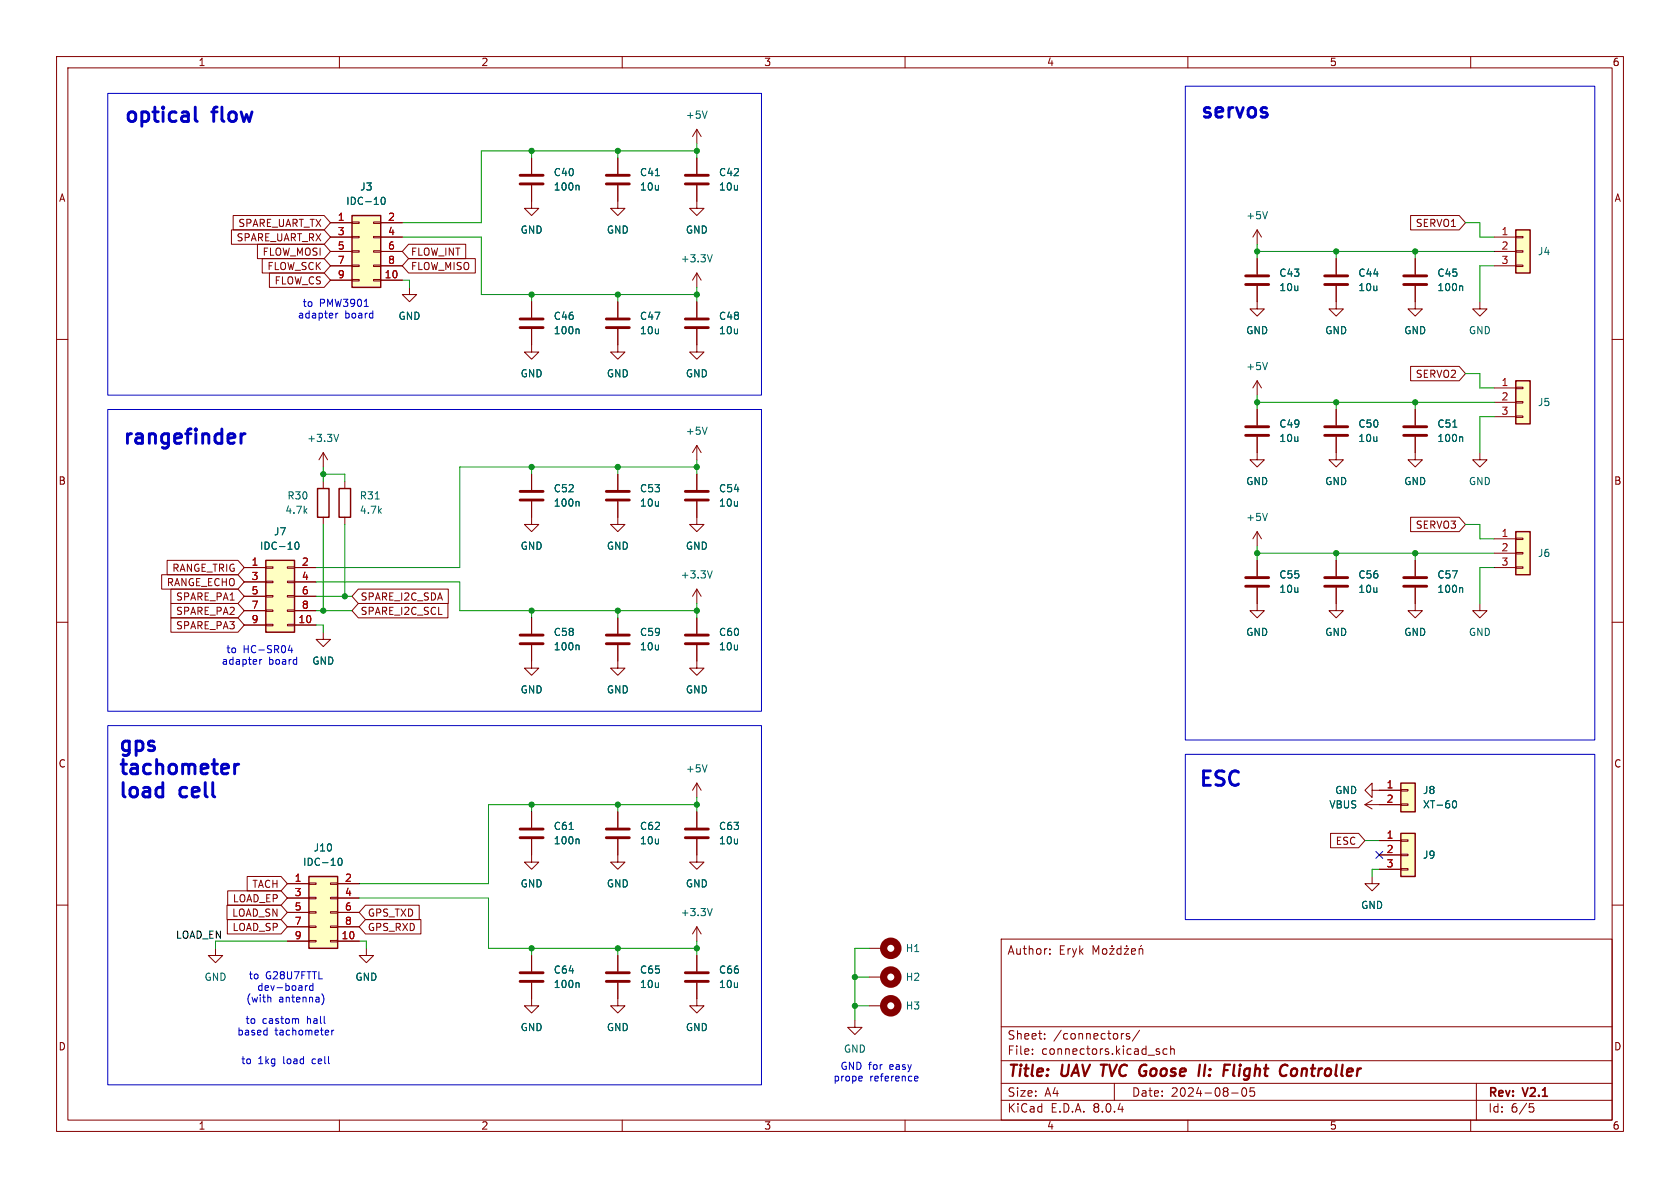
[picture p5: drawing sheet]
<svg xmlns="http://www.w3.org/2000/svg" width="297mm" height="210mm" viewBox="0 0 297 210" stroke-linecap="round" stroke-linejoin="round" font-family="sans-serif">
<g fill="none" stroke="#840000" stroke-width=".18">
<path d="M10 10h277v190h-277zM12 12h273v186h-273zM60 10v2M110 10v2M160 10v2M210 10v2M260 10v2M94 27.9v2.8M94 32.8v2.8M109.2 27.9v2.8M109.2 32.8v2.8M123.2 22.9l.8 1.2"/>
<path d="M123.2 22.9v2.5M123.2 22.9l-.8 1.2M10 60h2M72.4 50.8v1.3h1.3l-1.3 1.2-1.3-1.2h1.3M236.2 50.5v4.1h1.3l-1.3 1.3-1.3-1.3h1.3M236.2 45.7v2.8M250.2 50.5v4.1h-1.3l1.3 1.3 1.3-1.3h-1.3M250.2 45.7v2.8M261.6 53.3v1.3h1.3l-1.3 1.3-1.3-1.3h1.3M285 60h2M123.2 61v1.2h-1.3l1.3 1.3 1.3-1.3h-1.3M236.2 77.2v4.1h1.3l-1.3 1.3-1.3-1.3h1.3"/>
<path d="M236.2 72.4v2.8M250.2 77.2v4.1h-1.3l1.3 1.3 1.3-1.3h-1.3M250.2 72.4v2.8M109.2 91.4v1.3h-1.3l1.3 1.3 1.3-1.3h-1.3M261.6 80v1.3h1.3l-1.3 1.3-1.3-1.3h1.3M10 110h2M123.2 116.8v1.3h-1.3l1.3 1.3 1.3-1.3h-1.3M285 110h2M10 160h2M94 148.3v4.1h-1.3l1.3 1.3 1.2-1.3h-1.2M94 143.5v2.8M109.2 148.3v4.1h-1.3l1.3 1.3 1.3-1.3h-1.3"/>
<path d="M109.2 143.5v2.8M123.2 148.3v4.1h-1.3l1.3 1.3 1.3-1.3h-1.3M123.2 143.5v2.8M285 160h2M94 173.7v4.1h-1.3l1.3 1.3 1.2-1.3h-1.2M94 168.9v2.8M109.2 173.7v4.1h-1.3l1.3 1.3 1.3-1.3h-1.3M109.2 168.9v2.8M123.2 173.7v4.1h-1.3l1.3 1.3 1.3-1.3h-1.3M123.2 163.8v2.6M123.2 168.9v2.8M123.2 163.8l.8 1.3"/>
<path d="M123.2 163.8l-.8 1.3M177 166h108v32h-108zM185.6 168.6v.1M185.6 167.8v.1M193.2 168.7v-1.5l.5 1.1 .5-1.1v1.5M195 167.8l.4-.1 .3 .3v.4l-.3 .3-.4-.1-.1-.2v-.4zM196.2 167.7h.8l-.8 1h.8M196.6 167.2v.1M198.2 167.8l-.5-.1-.2 .3v.4l.1 .2h.6M198.2 167.2v1.5M198.7 167.7h.8l-.8 1h.8M199.2 167.2v.1"/>
<path d="M200 168.2l.7-.1v-.3l-.5-.1-.2 .2 .1 .7h.6M201.4 167.8l.2-.1 .4 .1v.9M201.4 167.7v1M201.8 167.1l-.2 .2M60 198v2M110 198v2M160 198v2M177 194.5h108M177 191.5h108M177 187.5h108M177 181.5h108M182.5 186.3v.1"/>
<path d="M182.5 185.5v.1M184.7 183.6v.1M184.7 182.8v.1M197 191.5v3M198.7 182.7l-.4 .1M199.7 182.8l-.4-.1-.2 .2 .1 .2 .5 .2v.3h-.6M201.5 182.1l-1.3 2M204.6 185.9l.4 .1v.2l-.2 .2h-.3M204.6 185.4l.4 .1M206.3 185.5l-.4-.1-.3 .3v.4l.1 .2h.6M207 185.5l.2-.1 .3 .1 .1 .9M207 184.9v1.5"/>
<path d="M210 198v2M217.7 193.2h1.2M219.7 192.4a.81 .81 0 0 0 .3 1.4l.2-.1 .2-.5-.2-.8M221 192.3v.7l.2-.1h.5l.1 .6-.3 .3-.5-.1M260 198v2M261 191.5v6.5M270.4 195.1h.7M270.5 195.7h.4l.3 .3-.2 .5-.5 .1"/>
</g>
<path d="M213.1 188.2l-.3 2M218.2 188.2l-.2 1.7 .3 .3M228.3 189.3a.55 .55 0 0 1 .5-.4 .55 .55 0 0 1 .5 .4v.5a.57 .57 0 0 1-1 .2" fill="none" stroke="#840000" stroke-width=".4"/>
<g fill="none" stroke="#840000" stroke-width=".51">
<path d="M91.9 32.5h4.1M91.9 31h4.1M107.2 32.5h4.1M107.2 31h4.1M234.2 50.3h4.1M234.2 48.8h4.1M248.2 50.3h4M248.2 48.8h4M234.2 77h4.1M234.2 75.4h4.1M248.2 77h4M248.2 75.4h4"/>
<path d="M91.9 148.1h4.1M91.9 146.6h4.1M107.2 148.1h4.1M107.2 146.6h4.1M121.2 148.1h4M121.2 146.6h4M91.9 173.5h4.1M91.9 172h4.1M107.2 173.5h4.1M107.2 172h4.1M121.2 173.5h4M121.2 172h4"/>
</g>
<path d="M125 19.6l-.4 1.3M102.2 32.8l.2 .1v.7M115.9 31.1h.7M258.4 50.5l.2 .2v.7M256.8 75.5h.8M258.4 77.2l.2 .2v.6M100.6 146.6h.7M102.2 148.3l.2 .2v.7M102.2 173.7l.2 .2v.7M125.9 160.6l-.4 1.3" fill="none" stroke="#006464" stroke-width=".18"/>
<path d="M62.2 38.1h5.1v12.7h-5.1z" fill="#ffffc2"/>
<g fill="none" stroke="#840000" stroke-width=".18">
<path d="M58.4 39.4h3.8M62.2 39.2h1.3v.3h-1.3zM66 39.2h1.3v.3h-1.3zM67.3 39.4h3.8M94 35.6v1.2h-1.3l1.3 1.3 1.2-1.3h-1.2M109.2 35.6v1.2h-1.3l1.3 1.3 1.3-1.3h-1.3M123.2 32.8v4h-1.3l1.3 1.3 1.3-1.3h-1.3M123.2 27.9v2.8M58.4 49.5h3.8M58.4 41.9h3.8M58.4 44.5h3.8M58.4 47h3.8"/>
<path d="M62.2 49.4h1.3v.3h-1.3zM62.2 46.9h1.3v.2h-1.3zM62.2 44.3h1.3v.3h-1.3zM62.2 41.8h1.3v.2h-1.3zM66 49.4h1.3v.3h-1.3zM66 46.9h1.3v.2h-1.3zM66 44.3h1.3v.3h-1.3zM66 41.8h1.3v.2h-1.3zM67.3 49.5h3.8M67.3 41.9h3.8M67.3 44.5h3.8M67.3 47h3.8"/>
<path d="M94 58.2v4h-1.3l1.3 1.3 1.2-1.3h-1.2M94 53.3v2.8M109.2 58.2v4h-1.3l1.3 1.3 1.3-1.3h-1.3M109.2 53.3v2.8M123.2 48.3v2.5M123.2 53.3v2.8M123.2 58.2v2.8M123.2 48.3l.8 1.2M123.2 48.3l-.8 1.2M222.2 45.7v2.8M222.2 50.5v2.8M123.2 78.7v2.6"/>
<path d="M123.2 78.7l.8 1.3M123.2 78.7l-.8 1.3M94 88.6v4.1h-1.3l1.3 1.3 1.2-1.3h-1.2M94 83.8v2.8M109.2 83.8v2.8M109.2 88.6v2.8M123.2 88.6v4.1h-1.3l1.3 1.3 1.3-1.3h-1.3M123.2 83.8v2.8M222.2 99.1v2.8M94 114v4.1h-1.3l1.3 1.3 1.2-1.3h-1.2M94 109.2v2.8M109.2 114v4.1h-1.3l1.3 1.3 1.3-1.3h-1.3"/>
<path d="M109.2 109.2v2.8M123.2 104.1v2.6M123.2 109.2v2.8M123.2 114v2.8M123.2 104.1l.8 1.3M123.2 104.1l-.8 1.3M222.2 103.9v2.8M261.6 106.7v1.3h1.3l-1.3 1.2-1.3-1.2h1.3"/>
</g>
<path d="M62.2 38.1h5.1v12.7h-5.1z" fill="none" stroke="#840000" stroke-width=".25"/>
<path d="M67.5 35l.2-.1a.68 .68 0 0 1 .4 .6 .68 .68 0 0 1-.4 .6l-.2-.1-.1-.3zM102.2 58.2l.2 .1v.7M125.9 45l-.4 1.3M125 75.5l-.4 1.3M102.2 88.6l.2 .2v.7M102.2 114l.2 .2v.7M125.9 100.9l-.4 1.3" fill="none" stroke="#006464" stroke-width=".18"/>
<g fill="none" stroke="#840000" stroke-width=".51">
<path d="M121.2 32.5h4M121.2 31h4M91.9 57.9h4.1M91.9 56.4h4.1M107.2 57.9h4.1M107.2 56.4h4.1M121.2 57.9h4M121.2 56.4h4M220.2 50.3h4.1M220.2 48.8h4.1M91.9 88.4h4.1M91.9 86.9h4.1"/>
<path d="M107.2 88.4h4.1M107.2 86.9h4.1M121.2 88.4h4M121.2 86.9h4M91.9 113.8h4.1M91.9 112.3h4.1M107.2 113.8h4.1M107.2 112.3h4.1M121.2 113.8h4M121.2 112.3h4M220.2 103.6h4.1M220.2 102.1h4.1"/>
</g>
<path d="M268 67.3h2.5v7.6h-2.5z" fill="#ffffc2"/>
<path d="M264.2 68.6h3.8M264.2 71.1h3.8M264.2 73.7h3.8M268 73.5h1.2v.3h-1.2zM268 71h1.2v.2h-1.2zM268 68.5h1.2v.2h-1.2z" fill="none" stroke="#840000" stroke-width=".18"/>
<path d="M268 67.3h2.5v7.6h-2.5z" fill="none" stroke="#840000" stroke-width=".25"/>
<path d="M268 94h2.5v7.6h-2.5z" fill="#ffffc2"/>
<path d="M222.2 53.3v1.3h1.3l-1.3 1.3-1.2-1.3h1.2M57.1 85.1v1.3M57.1 91.4v1.3M264.2 95.3h3.8M264.2 97.8h3.8M268 97.7h1.2v.2h-1.2zM268 95.1h1.2v.3h-1.2zM250.2 106.7v1.3h-1.3l1.3 1.2 1.3-1.2h-1.3M264.2 100.3h3.8M268 100.2h1.2v.3h-1.2z" fill="none" stroke="#840000" stroke-width=".18"/>
<path d="M56.1 86.4h2.1v5h-2.1zM268 94h2.5v7.6h-2.5z" fill="none" stroke="#840000" stroke-width=".25"/>
<path d="M47 99.1h5.1v12.7h-5.1z" fill="#ffffc2"/>
<g fill="none" stroke="#840000" stroke-width=".18">
<path d="M57.1 80l.8 1.3M57.1 80v2.6M57.1 80l-.7 1.3M43.2 100.3h3.8M43.2 110.5h3.8M43.2 102.9h3.8M43.2 105.4h3.8M43.2 108h3.8M47 110.4h1.3v.2h-1.3zM47 107.8h1.3v.3h-1.3zM47 105.3h1.3v.2h-1.3zM47 102.7h1.3v.3h-1.3z"/>
<path d="M47 100.2h1.3v.3h-1.3zM50.8 110.4h1.3v.2h-1.3zM50.8 107.8h1.3v.3h-1.3zM50.8 105.3h1.3v.2h-1.3zM50.8 102.7h1.3v.3h-1.3zM50.8 100.2h1.3v.3h-1.3zM52.1 100.3h3.8M52.1 110.5h3.8M52.1 102.9h3.8M52.1 105.4h3.8M52.1 108h3.8M57.1 111.8v1.2h1.3l-1.3 1.3-1.2-1.3h1.2"/>
</g>
<path d="M47 99.1h5.1v12.7h-5.1z" fill="none" stroke="#840000" stroke-width=".25"/>
<path d="M59.9 76.8l-.5 1.2M52.3 95.9l.1-.1a.68 .68 0 0 1 .5 .7 .68 .68 0 0 1-.5 .6 .84 .84 0 0 1-.1-1.2z" fill="none" stroke="#006464" stroke-width=".18"/>
<path d="M268 40.6h2.5v7.7h-2.5z" fill="#ffffc2"/>
<path d="M222.2 40.6l-.7 1.3M222.2 40.6v2.6M222.2 40.6l.8 1.3M264.2 41.9h3.8M264.2 44.5h3.8M264.2 47h3.8M268 46.9h1.2v.2h-1.2zM268 44.3h1.2v.3h-1.2zM268 41.8h1.2v.2h-1.2zM153.7 172.7h2.5" fill="none" stroke="#840000" stroke-width=".18"/>
<path d="M268 40.6h2.5v7.7h-2.5z" fill="none" stroke="#840000" stroke-width=".25"/>
<path d="M224.1 37.4l-.5 1.3" fill="none" stroke="#006464" stroke-width=".18"/>
<circle cx="157.5" cy="172.7" r="1.27" fill="none" stroke="#840000" stroke-width="1.3"/>
<path d="M247.6 138.4h2.6v5.1h-2.6z" fill="#ffffc2"/>
<path d="M242.6 139.7v-1.3l-1.3 1.3 1.3 1.3v-1.3h5M247.6 139.6h1.3v.2h-1.3zM241.3 142.2h6.3M241.3 142.2l1.3 .8M242.6 154.9v1.3h1.2l-1.2 1.3-1.3-1.3h1.3M242.6 141.5l-1.3 .7M247.6 142.1h1.3v.3h-1.3z" fill="none" stroke="#840000" stroke-width=".18"/>
<path d="M247.6 138.4h2.6v5.1h-2.6z" fill="none" stroke="#840000" stroke-width=".25"/>
<path d="M256.8 141.8l.3-.3a.68 .68 0 0 1 .4 .7 .68 .68 0 0 1-.4 .6l-.3-.2" fill="none" stroke="#006464" stroke-width=".18"/>
<path d="M247.6 147.3h2.6v7.6h-2.6z" fill="#ffffc2"/>
<g fill="none" stroke="#840000" stroke-width=".18">
<path d="M61 85.1v1.3M61 91.4v1.3M222.2 94l-.7 1.3M222.2 94v2.5M222.2 94l.8 1.3M236.2 99.1v2.8M250.2 99.1v2.8M222.2 106.7v1.3h1.3l-1.3 1.2-1.2-1.2h1.2M236.2 103.9v4.1h1.3l-1.3 1.2-1.3-1.2h1.3M250.2 103.9v2.8M123.2 138.4l.8 1.3M123.2 138.4v2.6"/>
<path d="M123.2 138.4l-.8 1.3M243.8 148.6h3.8M243.8 151.1h3.8M243.8 153.7h3.8M247.6 153.5h1.3v.3h-1.3zM247.6 151h1.3v.3h-1.3zM247.6 148.5h1.3v.2h-1.3zM64.8 167.6v1.3h-1.3l1.3 1.3 1.2-1.3h-1.2M153.7 177.8h2.5M153.7 167.6h2.5"/>
</g>
<path d="M59.9 86.4h2.1v5h-2.1zM247.6 147.3h2.6v7.6h-2.6z" fill="none" stroke="#840000" stroke-width=".25"/>
<path d="M66.3 88.2h.8M224.1 90.7l-.5 1.3M258.4 103.9l.2 .2v.6M125 135.2l-.4 1.3" fill="none" stroke="#006464" stroke-width=".18"/>
<path d="M234.2 103.6h4.1M234.2 102.1h4.1M248.2 103.6h4M248.2 102.1h4" fill="none" stroke="#840000" stroke-width=".51"/>
<g fill="none" stroke="#840000" stroke-width="1.3">
<circle cx="157.5" cy="177.8" r="1.27"/>
<circle cx="157.5" cy="167.6" r="1.27"/>
</g>
<path d="M54.6 154.9h5.1v12.7h-5.1z" fill="#ffffc2"/>
<g fill="none" stroke="#840000" stroke-width=".18">
<path d="M41.2 38.1h16.1l1.1 1.3-1.1 1.2h-16.1zM58.4 39.4h3.8M67.3 39.4h3.8M94 27.9v2.8M94 32.8v2.8M109.2 27.9v2.8M109.2 32.8v2.8M123.2 27.9v2.8M123.2 32.8v2.8M249.4 38.1h8.6l1.1 1.3-1.1 1.2h-8.6zM40.9 40.6h16.4l1.1 1.3-1.1 1.3h-16.4zM45.5 43.2h11.8l1.1 1.3-1.1 1.2h-11.8z"/>
<path d="M46.4 45.7h10.9l1.1 1.3-1.1 1.3h-10.9zM47.6 48.3h9.7l1.1 1.2-1.1 1.3h-9.7zM58.4 49.5h3.8M58.4 41.9h3.8M58.4 44.5h3.8M58.4 47h3.8M67.3 49.5h3.8M67.3 41.9h3.8M67.3 44.5h3.8M67.3 47h3.8M72.2 45.7h11.8v2.6h-11.8l-1.1-1.3zM72.2 43.2h10.1v2.5h-10.1l-1.1-1.2z"/>
<path d="M94 53.3v2.8M94 58.2v2.8M109.2 53.3v2.8M109.2 58.2v2.8M123.2 53.3v2.8M123.2 58.2v2.8M222.2 45.7v2.8M222.2 50.5v2.8M236.2 45.7v2.8M236.2 50.5v2.8M250.2 45.7v2.8M250.2 50.5v2.8"/>
<path d="M222.2 77.2v4.1h1.3l-1.3 1.3-1.2-1.3h1.2M222.2 67.3v2.6M222.2 72.4v2.8M222.2 67.3l-.7 1.3M222.2 67.3l.8 1.3M236.2 72.4v2.8M236.2 77.2v2.8M249.4 64.8h8.6l1.1 1.2-1.1 1.3h-8.6zM250.2 72.4v2.8M250.2 77.2v2.8M29.5 99.1h12.6l1.1 1.2-1.1 1.3h-12.6zM94 83.8v2.8"/>
<path d="M94 88.6v2.8M109.2 83.8v2.8M109.2 88.6v2.8M123.2 83.8v2.8M123.2 88.6v2.8M222.2 99.1v2.8M236.2 99.1v2.8M249.4 91.4h8.6l1.1 1.3-1.1 1.3h-8.6zM250.2 99.1v2.8M28.6 101.6h13.5l1.1 1.3-1.1 1.2h-13.5zM30.2 106.7h11.9l1.1 1.3-1.1 1.2h-11.9zM30.2 104.1h11.9l1.1 1.3-1.1 1.3h-11.9z"/>
<path d="M30.2 109.2h11.9l1.1 1.3-1.1 1.3h-11.9zM43.2 100.3h3.8M43.2 110.5h3.8M43.2 102.9h3.8M43.2 105.4h3.8M43.2 108h3.8M52.1 100.3h3.8M52.1 110.5h3.8M52.1 102.9h3.8M52.1 105.4h3.8M52.1 108h3.8M63.3 106.7h15.9v2.5h-15.9l-1.1-1.2z"/>
<path d="M63.3 104.1h16v2.6h-16l-1.1-1.3zM94 109.2v2.8M94 114v2.8M109.2 109.2v2.8M109.2 114v2.8M123.2 109.2v2.8M123.2 114v2.8M222.2 103.9v2.8M236.2 103.9v2.8M250.2 103.9v2.8M243.8 139.7h3.8M40.3 157.5h9.4l1.1 1.3-1.1 1.2h-9.4z"/>
<path d="M43.7 154.9h6l1.1 1.3-1.1 1.3h-6zM50.8 156.2h3.8M50.8 158.8h3.8M54.6 158.6h1.3v.3h-1.3zM54.6 156.1h1.3v.2h-1.3zM58.4 158.6h1.3v.3h-1.3zM58.4 156.1h1.3v.2h-1.3zM59.7 156.2h3.8M59.7 158.8h3.8M94 143.5v2.8M94 148.3v2.8M109.2 143.5v2.8"/>
<path d="M109.2 148.3v2.8M123.2 143.5v2.8M123.2 148.3v2.8M235.2 147.3h5l1.1 1.3-1.1 1.3h-5zM243.8 142.2h3.8M243.8 148.6h3.8M243.8 151.1h3.8M243.8 153.7h3.8M38.1 167.6v1.3h-1.3l1.3 1.3 1.3-1.3h-1.3M40.1 160h9.6l1.1 1.3-1.1 1.3h-9.6zM40.2 162.6h9.5l1.1 1.2-1.1 1.3h-9.5zM50.8 166.4h3.8"/>
<path d="M50.8 161.3h3.8M50.8 163.8h3.8M54.6 166.2h1.3v.3h-1.3zM54.6 163.7h1.3v.3h-1.3zM54.6 161.2h1.3v.2h-1.3zM58.4 166.2h1.3v.3h-1.3zM58.4 163.7h1.3v.3h-1.3zM58.4 161.2h1.3v.2h-1.3zM59.7 166.4h3.8M59.7 161.3h3.8M59.7 163.8h3.8M64.6 160h9.5v2.6h-9.5l-1.1-1.3z"/>
<path d="M64.6 162.6h9.8v2.5h-9.8l-1.1-1.3zM94 168.9v2.8M94 173.7v2.8M109.2 168.9v2.8M109.2 173.7v2.8M123.2 168.9v2.8M123.2 173.7v2.8M151.1 180.3v1.3h1.3l-1.3 1.3-1.2-1.3h1.2"/>
</g>
<path d="M54.6 154.9h5.1v12.7h-5.1z" fill="none" stroke="#840000" stroke-width=".25"/>
<g fill="none" stroke="#006464" stroke-width=".18">
<path d="M67.5 35l.2-.1a.68 .68 0 0 1 .4 .6 .68 .68 0 0 1-.4 .6l-.2-.1-.1-.3zM102.2 32.8l.2 .1v.7M115.9 31.1h.7M102.2 58.2l.2 .1v.7M258.4 50.5l.2 .2v.7M224.1 64.1l-.5 1.2M256.8 75.5h.8M258.4 77.2l.2 .2v.6M52.3 95.9l.1-.1a.68 .68 0 0 1 .5 .7 .68 .68 0 0 1-.5 .6 .84 .84 0 0 1-.1-1.2zM102.2 88.6l.2 .2v.7M102.2 114l.2 .2v.7M258.4 103.9l.2 .2v.6"/>
<path d="M59.9 151.8l.2-.1a.68 .68 0 0 1 .4 .6 .68 .68 0 0 1-.4 .7 .84 .84 0 0 1-.2-1.2zM100.6 146.6h.7M102.2 148.3l.2 .2v.7M256.8 141.8l.3-.3a.68 .68 0 0 1 .4 .7 .68 .68 0 0 1-.4 .6l-.3-.2M102.2 173.7l.2 .2v.7"/>
</g>
<path d="M220.2 77h4.1M220.2 75.4h4.1" fill="none" stroke="#840000" stroke-width=".51"/>
<g fill="none" stroke="#0000c2" stroke-width=".18">
<path d="M19 16.5h115.6v53.4h-115.6zM209.5 15.2h72.4v115.6h-72.4zM59.4 55.4v.8M59.7 55.4l-.3 .2M64.4 54.2h.7M19 72.4h115.6v53.3h-115.6zM45.9 116.6v.8M46.3 116.6l-.4 .2M51.3 114.1l-.3 .9h.7M51.6 114.5v.9M19 128.3h115.6v63.5h-115.6zM209.5 133.4h72.4v29.2h-72.4z"/>
<path d="M47.5 176.3l.4 .2v.6M54 174.2v.9M54.4 174.2l-.4 .3M55.3 174.3l-.3-.1-.3 .3 .1 .5h.5M55.3 173.8v1.3M56.9 175.7a1.46 1.46 0 0 1 0 1.9M47.1 182.1l.1 .1M47.2 181.7v1.3M47.2 182.9l-.1 .1M52.4 180.1l.4 .2v.6M58 182.2l.1 .2-.6 .1M58.6 182.1v.9"/>
<path d="M59 182.1l-.4 .3M152.2 190.2l.2 .3-.6 .2M152.4 191l-.2 .1M161.7 191h.5M161.7 190.3l.4-.1 .2 .3-.6 .2"/>
</g>
<path d="M34.5 18.9v2.2l.4 .4M42.6 76.7v1.7M43.3 76.7a.65 .65 0 0 0-.7 .5M41.5 135.1v1.7M42.2 135.1a.65 .65 0 0 0-.7 .5" fill="none" stroke="#0000c2" stroke-width=".51"/>
<g fill="none" stroke="#009600" stroke-width=".18">
<path d="M94 26.7v1.2M109.2 26.7v1.2M123.2 25.4v2.5M123.2 26.7h-38.1v12.7h-14M259.1 39.4h2.5v2.5h2.6M71.1 41.9h14v10.2h38.1M71.1 49.5h1.3v1.3M94 52.1v1.2M109.2 52.1v1.2M123.2 50.8v2.5M222.2 43.2v2.5M222.2 44.5h42"/>
<path d="M236.2 44.5v1.2M250.2 44.5v1.2M264.2 47h-2.6v6.3M222.2 69.9v2.5M222.2 71.1h42M236.2 71.1v1.3M250.2 71.1v1.3M259.1 66h2.5v2.6h2.6M264.2 73.7h-2.6v6.3M57.1 82.6v2.5M57.1 92.7v15.3M57.1 83.8h3.9v1.3"/>
<path d="M61 92.7v12.7M94 82.6v1.2M109.2 82.6v1.2M123.2 81.3v2.5M123.2 82.6h-41.9v17.7h-25.4M222.2 97.8h42M222.2 96.5v2.6M236.2 97.8v1.3M250.2 97.8v1.3M259.1 92.7h2.5v2.6h2.6M55.9 110.5h1.2v1.3M55.9 108h6.3"/>
<path d="M55.9 102.9h25.4v5.1h41.9M55.9 105.4h6.3M94 108v1.2M109.2 108v1.2M123.2 106.7v2.5M264.2 100.3h-2.6v6.4M63.5 158.8h22.9v8.8h36.8M94 142.2v1.3M109.2 142.2v1.3M123.2 142.2h-36.8v14h-22.9M123.2 141v2.5M241.3 148.6h2.5"/>
<path d="M243.8 153.7h-1.2v1.2M50.8 166.4h-12.7v1.2M63.5 166.4h1.3v1.2M94 167.6v1.3M109.2 167.6v1.3M123.2 166.4v2.5M151.1 177.8h2.6M151.1 172.7h2.6M153.7 167.6h-2.6v12.7"/>
</g>
<path d="M243.2 150.5l1.2 1.2M244.4 150.5l-1.2 1.2" fill="none" stroke="#000084" stroke-width=".18"/>
<g fill="#009600" stroke="#009600" stroke-width=".18">
<circle cx="57.1" cy="83.8" r=".46"/>
<circle cx="57.1" cy="108" r=".46"/>
<circle cx="61" cy="105.4" r=".46"/>
<circle cx="94" cy="167.6" r=".46"/>
<circle cx="94" cy="142.2" r=".46"/>
<circle cx="123.2" cy="82.6" r=".46"/>
<circle cx="109.2" cy="82.6" r=".46"/>
<circle cx="94" cy="82.6" r=".46"/>
<circle cx="94" cy="108" r=".46"/>
<circle cx="109.2" cy="108" r=".46"/>
<circle cx="123.2" cy="108" r=".46"/>
<circle cx="94" cy="52.1" r=".46"/>
<circle cx="123.2" cy="52.1" r=".46"/>
<circle cx="94" cy="26.7" r=".46"/>
<circle cx="109.2" cy="52.1" r=".46"/>
<circle cx="109.2" cy="26.7" r=".46"/>
<circle cx="123.2" cy="26.7" r=".46"/>
<circle cx="236.2" cy="44.5" r=".46"/>
<circle cx="222.2" cy="44.5" r=".46"/>
<circle cx="250.2" cy="44.5" r=".46"/>
<circle cx="250.2" cy="71.1" r=".46"/>
<circle cx="123.2" cy="142.2" r=".46"/>
<circle cx="123.2" cy="167.6" r=".46"/>
<circle cx="109.2" cy="142.2" r=".46"/>
<circle cx="109.2" cy="167.6" r=".46"/>
<circle cx="236.2" cy="71.1" r=".46"/>
<circle cx="222.2" cy="71.1" r=".46"/>
<circle cx="222.2" cy="97.8" r=".46"/>
<circle cx="236.2" cy="97.8" r=".46"/>
<circle cx="250.2" cy="97.8" r=".46"/>
<circle cx="151.1" cy="172.7" r=".46"/>
<circle cx="151.1" cy="177.8" r=".46"/>
</g>
<g font-size="3.5" fill="#0000c2">
<text x="21.8" y="22.4">optical</text>
<text x="37.9" y="22.4">flow</text>
<text x="212.1" y="21.6">servos</text>
<text x="21.6" y="79.3">rangefinder</text>
<text x="20.8" y="133.6">gps</text>
<text x="20.8" y="137.7">tachometer</text>
<text x="20.8" y="141.8">load</text>
<text x="32" y="141.8">cell</text>
<text x="211.8" y="139.7">ESC</text>
</g>
<g font-size="2.8" fill="#840000">
<text x="178" y="190.9">Title:</text>
<text x="187.7" y="190.9">UAV TVC Goose</text>
<text x="214.3" y="190.9">II:</text>
<text x="219.5" y="190.9">Flight</text>
<text x="230.3" y="190.9">Controller</text>
</g>
<g font-size="2.1" fill="#840000">
<text x="178" y="169">Author:</text>
<text x="187.2" y="169">Eryk</text>
<text x="178" y="184">Sheet:</text>
<text x="186.2" y="184">/connectors/</text>
<text x="178" y="186.7">File:</text>
<text x="184.1" y="186.7">connectors.kicad_sch</text>
<text x="178" y="196.9">KiCad</text>
<text x="178" y="194.1">Size:</text>
<text x="184.7" y="194.1">A4</text>
<text x="185.7" y="196.9">E.D.A.</text>
<text x="193.3" y="196.9">8.0.4</text>
<text x="200" y="194.1">Date:</text>
<text x="207" y="194.1">2024-08-05</text>
<text x="263" y="194.3">Rev:</text>
<text x="263" y="196.9">Id:</text>
<text x="267.1" y="196.9">6/5</text>
<text x="269.4" y="194.3">V2.1</text>
</g>
<g font-size="1.8" fill="#840000">
<text x="35" y="11.9">1</text>
<text x="85" y="11.9">2</text>
<text x="135" y="11.9">3</text>
<text x="185" y="11.9">4</text>
<text x="235" y="11.9">5</text>
<text x="285" y="11.9">6</text>
<text x="10.3" y="35.9">A</text>
<text x="285.3" y="35.9">A</text>
<text x="42" y="40.3">SPARE_UART_TX</text>
<text x="250.2" y="40.3">SERVO1</text>
<text x="41.7" y="42.9">SPARE_UART_RX</text>
<text x="46.3" y="45.4">FLOW_MOSI</text>
<text x="47.2" y="47.9">FLOW_SCK</text>
<text x="72.5" y="47.9">FLOW_MISO</text>
<text x="72.5" y="45.4">FLOW_INT</text>
<text x="48.4" y="50.5">FLOW_CS</text>
<text x="250.2" y="67">SERVO2</text>
<text x="10.3" y="85.9">B</text>
<text x="285.3" y="85.9">B</text>
<text x="250.2" y="93.7">SERVO3</text>
<text x="30.4" y="101.3">RANGE_TRIG</text>
<text x="29.4" y="103.8">RANGE_ECHO</text>
<text x="31" y="106.4">SPARE_PA1</text>
<text x="63.7" y="106.4">SPARE_I2C_SDA</text>
<text x="31" y="108.9">SPARE_PA2</text>
<text x="31" y="111.4">SPARE_PA3</text>
<text x="63.7" y="108.9">SPARE_I2C_SCL</text>
<text x="10.3" y="135.9">C</text>
<text x="285.3" y="135.9">C</text>
<text x="236" y="149.5">ESC</text>
<text x="41.1" y="159.7">LOAD_EP</text>
<text x="44.5" y="157.2">TACH</text>
<text x="40.9" y="162.2">LOAD_SN</text>
<text x="41" y="164.8">LOAD_SP</text>
<text x="64.9" y="162.2">GPS_TXD</text>
<text x="64.9" y="164.8">GPS_RXD</text>
<text x="10.3" y="185.9">D</text>
<text x="285.3" y="185.9">D</text>
<text x="35" y="199.9">1</text>
<text x="85" y="199.9">2</text>
<text x="135" y="199.9">3</text>
<text x="185" y="199.9">4</text>
<text x="235" y="199.9">5</text>
<text x="285" y="199.9">6</text>
</g>
<g font-size="1.8" fill="#006464">
<text x="121.2" y="21.2">+5V</text>
<text x="63.6" y="33.9">J3</text>
<text x="97.8" y="33.9">100n</text>
<text x="97.8" y="31.3">C40</text>
<text x="113" y="31.3">C41</text>
<text x="113" y="33.9">10u</text>
<text x="127" y="31.3">C42</text>
<text x="127" y="33.9">10u</text>
<text x="61.1" y="36.4">IDC-10</text>
<text x="91.9" y="41.5">GND</text>
<text x="107.2" y="41.5">GND</text>
<text x="121.2" y="41.5">GND</text>
<text x="220.2" y="39">+5V</text>
<text x="120.2" y="46.6">+3.3V</text>
<text x="271.8" y="45.3">J4</text>
<text x="226.1" y="49.1">C43</text>
<text x="226.1" y="51.7">10u</text>
<text x="240" y="49.1">C44</text>
<text x="240" y="51.7">10u</text>
<text x="254" y="49.1">C45</text>
<text x="254" y="51.7">100n</text>
<text x="70.4" y="56.7">GND</text>
<text x="97.8" y="59.3">100n</text>
<text x="97.8" y="56.7">C46</text>
<text x="113" y="56.7">C47</text>
<text x="113" y="59.3">10u</text>
<text x="127" y="56.7">C48</text>
<text x="127" y="59.3">10u</text>
<text x="220.2" y="59.3">GND</text>
<text x="234.2" y="59.3">GND</text>
<text x="248.2" y="59.3">GND</text>
<text x="259.6" y="59.3">GND</text>
<text x="220.2" y="65.6">+5V</text>
<text x="91.9" y="66.9">GND</text>
<text x="107.2" y="66.9">GND</text>
<text x="121.2" y="66.9">GND</text>
<text x="271.8" y="72">J5</text>
<text x="121.2" y="77.1">+5V</text>
<text x="226.1" y="75.8">C49</text>
<text x="240" y="75.8">C50</text>
<text x="254" y="75.8">C51</text>
<text x="54.2" y="78.3">+3.3V</text>
<text x="226.1" y="78.3">10u</text>
<text x="240" y="78.3">10u</text>
<text x="254" y="78.3">100n</text>
<text x="50.7" y="88.5">R30</text>
<text x="63.5" y="88.5">R31</text>
<text x="97.8" y="89.8">100n</text>
<text x="97.8" y="87.2">C52</text>
<text x="113" y="87.2">C53</text>
<text x="113" y="89.8">10u</text>
<text x="127" y="87.2">C54</text>
<text x="127" y="89.8">10u</text>
<text x="220.2" y="86">GND</text>
<text x="234.2" y="86">GND</text>
<text x="248.2" y="86">GND</text>
<text x="259.6" y="86">GND</text>
<text x="48.3" y="94.8">J7</text>
<text x="50.3" y="91">4.7k</text>
<text x="63.5" y="91">4.7k</text>
<text x="220.2" y="92.3">+5V</text>
<text x="45.9" y="97.4">IDC-10</text>
<text x="91.9" y="97.4">GND</text>
<text x="107.2" y="97.4">GND</text>
<text x="121.2" y="97.4">GND</text>
<text x="271.8" y="98.7">J6</text>
<text x="120.2" y="102.5">+3.3V</text>
<text x="226.1" y="102.5">C55</text>
<text x="226.1" y="105">10u</text>
<text x="240" y="102.5">C56</text>
<text x="240" y="105">10u</text>
<text x="254" y="102.5">C57</text>
<text x="254" y="105">100n</text>
<text x="97.8" y="112.6">C58</text>
<text x="113" y="112.6">C59</text>
<text x="127" y="112.6">C60</text>
<text x="220.2" y="112.6">GND</text>
<text x="234.2" y="112.6">GND</text>
<text x="248.2" y="112.6">GND</text>
<text x="259.6" y="112.6">GND</text>
<text x="55.1" y="117.7">GND</text>
<text x="97.8" y="115.2">100n</text>
<text x="113" y="115.2">10u</text>
<text x="127" y="115.2">10u</text>
<text x="91.9" y="122.8">GND</text>
<text x="107.2" y="122.8">GND</text>
<text x="121.2" y="122.8">GND</text>
<text x="121.2" y="136.8">+5V</text>
<text x="234.9" y="143.1">VBUS</text>
<text x="235.9" y="140.6">GND</text>
<text x="251.5" y="140.6">J8</text>
<text x="251.5" y="143.1">XT-60</text>
<text x="97.8" y="149.5">100n</text>
<text x="97.8" y="146.9">C61</text>
<text x="113" y="146.9">C62</text>
<text x="113" y="149.5">10u</text>
<text x="127" y="146.9">C63</text>
<text x="127" y="149.5">10u</text>
<text x="53.5" y="153.3">IDC-10</text>
<text x="55.4" y="150.7">J10</text>
<text x="251.5" y="152">J9</text>
<text x="91.9" y="157.1">GND</text>
<text x="107.2" y="157.1">GND</text>
<text x="121.2" y="157.1">GND</text>
<text x="240.5" y="160.9">GND</text>
<text x="120.2" y="162.2">+3.3V</text>
<text x="36.1" y="173.6">GND</text>
<text x="62.7" y="173.6">GND</text>
<text x="97.8" y="172.3">C64</text>
<text x="113" y="172.3">C65</text>
<text x="127" y="172.3">C66</text>
<text x="160" y="173.6">H2</text>
<text x="160" y="168.5">H1</text>
<text x="97.8" y="174.9">100n</text>
<text x="113" y="174.9">10u</text>
<text x="127" y="174.9">10u</text>
<text x="160" y="178.7">H3</text>
<text x="91.9" y="182.5">GND</text>
<text x="107.2" y="182.5">GND</text>
<text x="121.2" y="182.5">GND</text>
<text x="149.1" y="186.3">GND</text>
</g>
<g font-size="1.8" fill="#a90000">
<text x="59.6" y="39.1">1</text>
<text x="59.6" y="41.7">3</text>
<text x="68.5" y="39.1">2</text>
<text x="68.5" y="41.7">4</text>
<text x="265.4" y="41.7">1</text>
<text x="59.6" y="44.2">5</text>
<text x="59.6" y="46.7">7</text>
<text x="68.5" y="44.2">6</text>
<text x="68.5" y="46.7">8</text>
<text x="265.4" y="44.2">2</text>
<text x="265.4" y="46.7">3</text>
<text x="59.6" y="49.3">9</text>
<text x="67.9" y="49.3">10</text>
<text x="265.4" y="68.3">1</text>
<text x="265.4" y="70.9">2</text>
<text x="265.4" y="73.4">3</text>
<text x="265.4" y="95">1</text>
<text x="44.4" y="100.1">1</text>
<text x="53.3" y="100.1">2</text>
<text x="265.4" y="97.5">2</text>
<text x="265.4" y="100.1">3</text>
<text x="44.4" y="102.6">3</text>
<text x="44.4" y="105.2">5</text>
<text x="44.4" y="107.7">7</text>
<text x="53.3" y="102.6">4</text>
<text x="53.3" y="105.2">6</text>
<text x="53.3" y="107.7">8</text>
<text x="44.4" y="110.2">9</text>
<text x="52.7" y="110.2">10</text>
<text x="245" y="139.4">1</text>
<text x="245" y="142">2</text>
<text x="245" y="148.3">1</text>
<text x="52" y="156">1</text>
<text x="60.9" y="156">2</text>
<text x="245" y="150.9">2</text>
<text x="245" y="153.4">3</text>
<text x="52" y="158.5">3</text>
<text x="52" y="161">5</text>
<text x="60.9" y="158.5">4</text>
<text x="60.9" y="161">6</text>
<text x="52" y="163.6">7</text>
<text x="52" y="166.1">9</text>
<text x="60.3" y="166.1">10</text>
<text x="60.9" y="163.6">8</text>
</g>
<g font-size="1.8" fill="#0000c2">
<text x="52.6" y="56.5">adapter</text>
<text x="53.4" y="54.5">to</text>
<text x="56.5" y="54.5">PMW3901</text>
<text x="60.9" y="56.5">board</text>
<text x="39.1" y="117.7">adapter</text>
<text x="39.9" y="115.7">to</text>
<text x="43" y="115.7">HC-SR04</text>
<text x="47.5" y="117.7">board</text>
<text x="43.9" y="173.3">to</text>
<text x="46.9" y="173.3">G28U7FTTL</text>
<text x="43.4" y="177.4">(with</text>
<text x="45.4" y="175.4">dev-board</text>
<text x="49.3" y="177.4">antenna)</text>
<text x="41.9" y="183.2">based</text>
<text x="43.3" y="181.2">to</text>
<text x="46.4" y="181.2">castom</text>
<text x="48.6" y="183.2">tachometer</text>
<text x="54.4" y="181.2">hall</text>
<text x="42.6" y="188.3">to</text>
<text x="45.6" y="188.3">1kg</text>
<text x="50.2" y="188.3">load</text>
<text x="55.4" y="188.3">cell</text>
<text x="147.2" y="191.4">prope</text>
<text x="148.5" y="189.3">GND for</text>
<text x="153.7" y="191.4">reference</text>
<text x="157.4" y="189.3">easy</text>
</g>
<text font-size="1.8" fill="#0f0f0f" x="31" y="166">LOAD_EN</text>
</svg>
